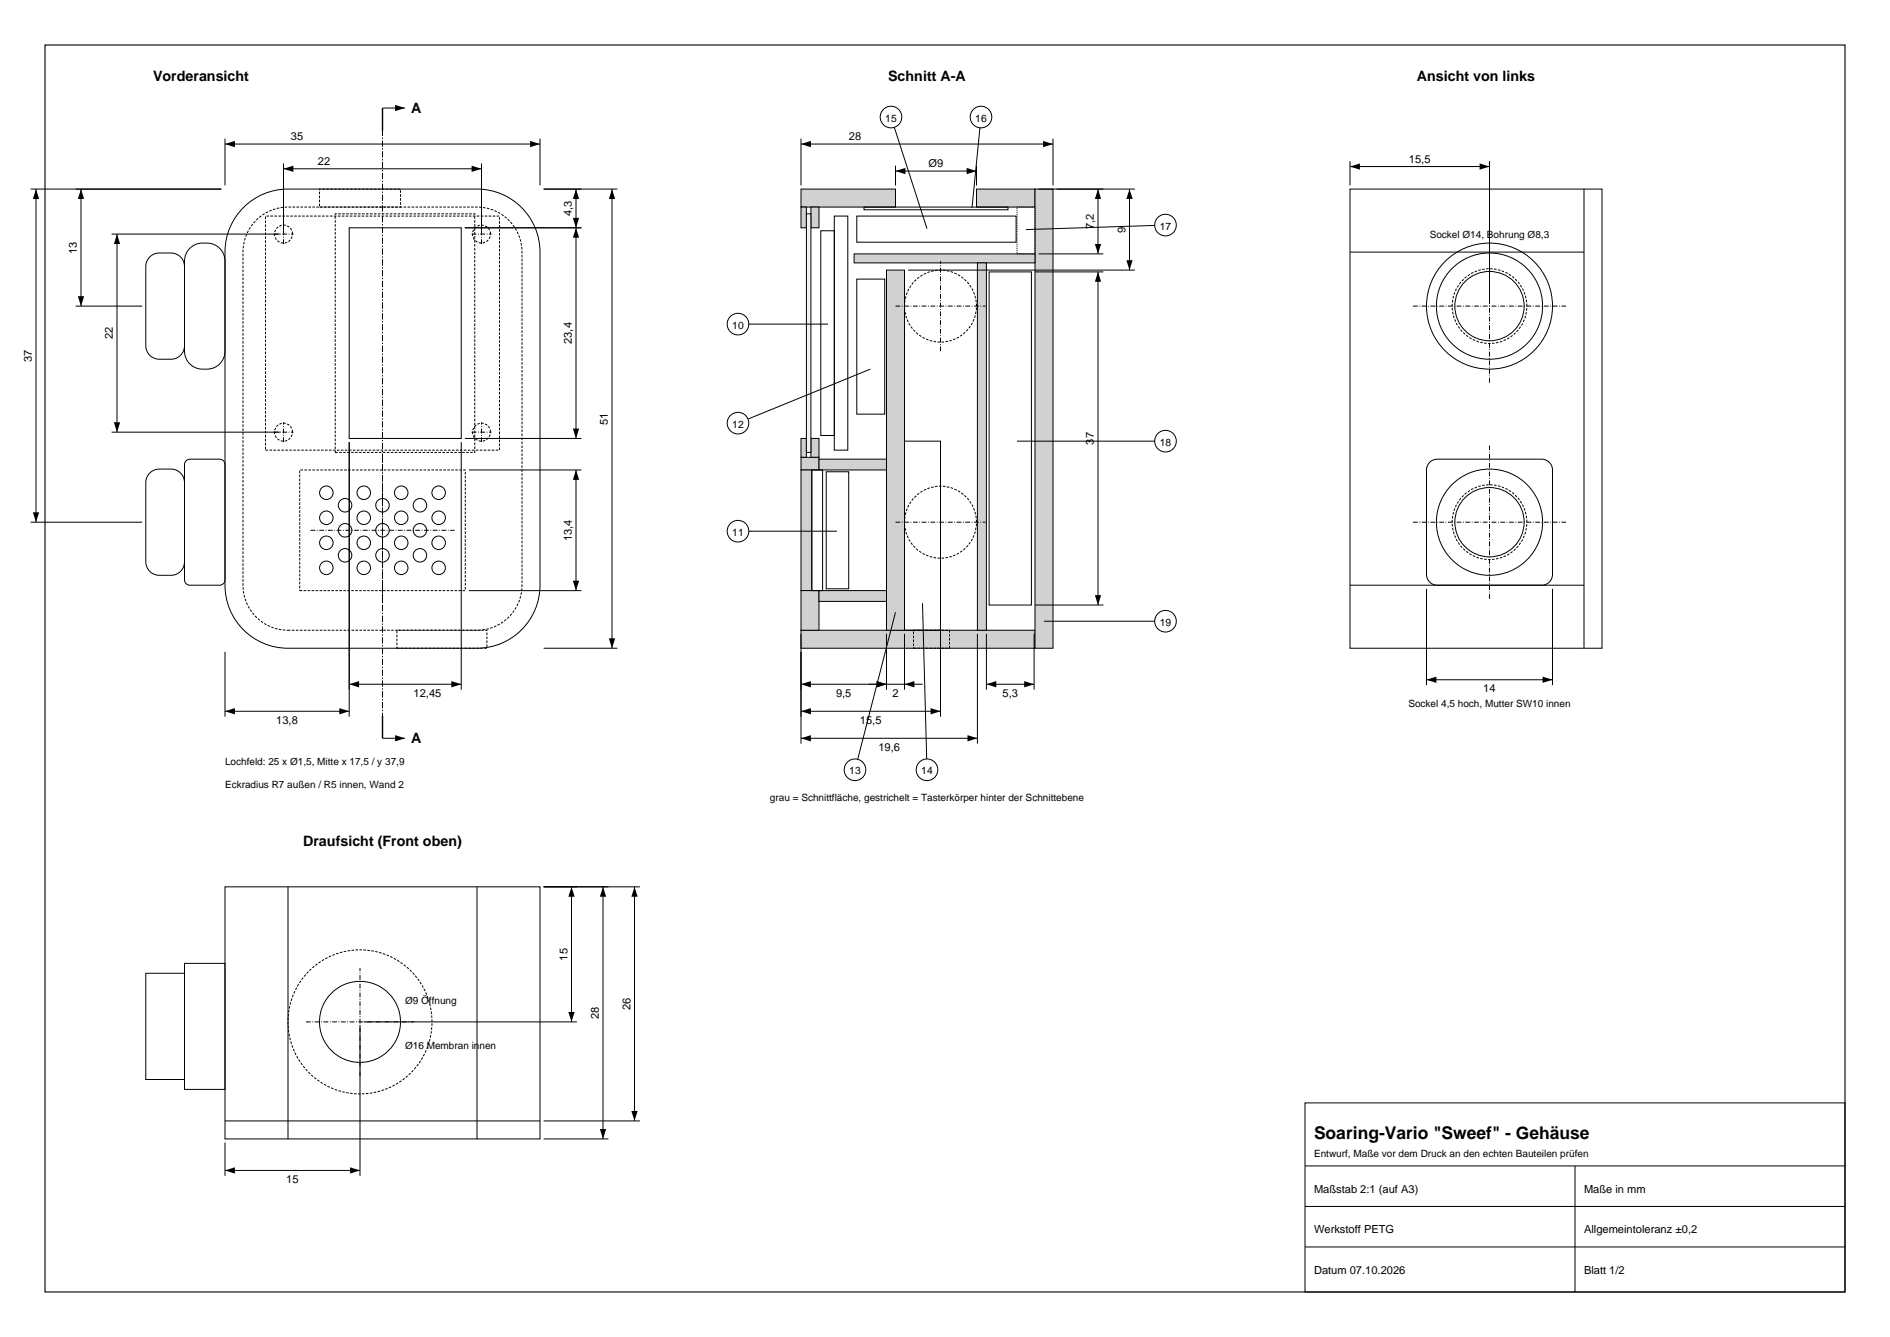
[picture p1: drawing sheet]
<svg xmlns="http://www.w3.org/2000/svg" width="420mm" height="297mm" viewBox="0 0 420 297" stroke-linecap="round" stroke-linejoin="round" font-family="sans-serif">
<path d="M10 10h400v277h-400z" fill="none" stroke="#000" stroke-width=".25"/>
<g fill="none" stroke="#000" stroke-width=".22">
<path d="M50 30.8v10.4M50 32h70M63 36.3v14.9M63 37.5h44M85 24h5M107 36.3v14.9M120 30.8v10.4M6.8 42h42.4M8 42v74M18 42v26M24.8 52h37.4M26 52v44"/>
<path d="M33.5 56.9a5.4 5.4 0 0 1 4.5-.7 3 3 0 0 1 3 3v17.6a3 3 0 0 1-3 3 5.4 5.4 0 0 1-4.5-.7 2.99 2.99 0 0 1-1.1-2.3v-17.6a2.99 2.99 0 0 1 1.1-2.3zM42.2 55.2a5.1 5.1 0 0 1 7.1 .6l.6 1.4 .1 .8v20a4.1 4.1 0 0 1-5 4 4 4 0 0 1-4-4v-20a4 4 0 0 1 1.2-2.8zM53.6 46.6a14 14 0 0 1 10.4-4.6h42a14 14 0 0 1 14 14v74a14 14 0 0 1-14 14h-42a14 14 0 0 1-14-14v-74a14 14 0 0 1 3.6-9.4zM77.6 50.6h24.9v46.8h-24.9zM103.3 50.6h25.9M120.8 42h16.4M128 42v55.4M136 42v102M16.8 68h14.8M24.8 96h37.4M77.6 98.2v61M102.5 98.2v55"/>
<path d="M103.3 97.4h25.9M6.8 116h24.8M33.5 104.9a5.4 5.4 0 0 1 4.5-.7 3 3 0 0 1 3 3v17.6a3 3 0 0 1-3 3 5.4 5.4 0 0 1-4.5-.7 2.99 2.99 0 0 1-1.1-2.3v-17.6a2.99 2.99 0 0 1 1.1-2.3zM41.5 102.2l.7-.2h6.6a1.2 1.2 0 0 1 1.2 1.2v25.6a1.2 1.2 0 0 1-1.2 1.2h-6.6a1.2 1.2 0 0 1-1.2-1.2v-25.6l.1-.4zM104.2 104.4h25M128 104.4v26.8M104.2 131.2h25M50 144.8v14.4M50 158h27.6M77.6 152h24.9M120.8 144h16.4M85 164h5"/>
<circle cx="72.5" cy="115" r="1.5"/>
<circle cx="72.5" cy="109.5" r="1.5"/>
<circle cx="76.7" cy="117.8" r="1.5"/>
<circle cx="76.7" cy="112.2" r="1.5"/>
<circle cx="80.8" cy="115" r="1.5"/>
<circle cx="80.8" cy="109.5" r="1.5"/>
<circle cx="85" cy="117.8" r="1.5"/>
<circle cx="85" cy="112.2" r="1.5"/>
<circle cx="89.2" cy="115" r="1.5"/>
<circle cx="89.2" cy="109.5" r="1.5"/>
<circle cx="93.3" cy="117.8" r="1.5"/>
<circle cx="93.3" cy="112.2" r="1.5"/>
<circle cx="97.5" cy="115" r="1.5"/>
<circle cx="97.5" cy="109.5" r="1.5"/>
<circle cx="72.5" cy="120.6" r="1.5"/>
<circle cx="72.5" cy="126.1" r="1.5"/>
<circle cx="76.7" cy="123.4" r="1.5"/>
<circle cx="80.8" cy="120.6" r="1.5"/>
<circle cx="80.8" cy="126.1" r="1.5"/>
<circle cx="85" cy="123.4" r="1.5"/>
<circle cx="89.2" cy="120.6" r="1.5"/>
<circle cx="89.2" cy="126.1" r="1.5"/>
<circle cx="93.3" cy="123.4" r="1.5"/>
<circle cx="97.5" cy="120.6" r="1.5"/>
<circle cx="97.5" cy="126.1" r="1.5"/>
</g>
<path d="M57.4 48.5a10 10 0 0 1 6.6-2.5h42a10 10 0 0 1 10 10v74a10 10 0 0 1-10 10h-42a10 10 0 0 1-10-10v-74a10 10 0 0 1 3.4-7.5zM59 48h52v52h-52zM65 52a2 2 0 0 0-2.8-1.8 2 2 0 0 0-.5 3.3 2 2 0 0 0 3.2-1l.1-.5M71 42h18v4h-18zM74.5 47.5h31v53h-31zM109 52a2 2 0 0 0-2.8-1.8 2 2 0 0 0-.5 3.3 2 2 0 0 0 3.2-1l.1-.5M65 96a2 2 0 0 0-2.8-1.8 2 2 0 0 0-.5 3.3 2 2 0 0 0 3.2-1l.1-.5M109 96a2 2 0 0 0-2.8-1.8 2 2 0 0 0-.5 3.3 2 2 0 0 0 3.2-1l.1-.5M66.6 104.4h36.8v26.8h-36.8zM88.2 140h20v4h-20z" fill="none" stroke="#000" stroke-width=".22" stroke-dasharray=".6 .3" stroke-linecap="butt"/>
<path d="M60.8 52h4.4M63 54.2v-4.4M104.8 52h4.4M107 54.2v-4.4M60.8 96h4.4M63 98.2v-4.4M104.8 96h4.4M107 98.2v-4.4M69 117.8h32M85 133.8v-32" fill="none" stroke="#000" stroke-width=".22" stroke-dasharray="1.1 .4 .2 .4" stroke-linecap="butt"/>
<path d="M85 24v140" fill="none" stroke="#000" stroke-width=".22" stroke-dasharray="1.4 .4 .3 .4" stroke-linecap="butt"/>
<path d="M85 24v5M85 159v5" fill="none" stroke="#000" stroke-width=".32"/>
<g fill="#000">
<path d="M50 32l2.2-.7v1.4zM63 37.5l2.2-.7v1.4zM87.8 23.3l2.2 .7-2.2 .7zM104.8 36.8l2.2 .7-2.2 .7zM117.8 31.3l2.2 .7-2.2 .7zM8 42l.7 2.2h-1.4zM18 42l.7 2.2h-1.4zM26 52l.7 2.2h-1.4zM128 50.6l.7 2.2h-1.4zM127.3 48.4h1.4l-.7 2.2zM128 42l.7 2.2h-1.4zM136 42l.7 2.2h-1.4z"/>
<path d="M17.3 65.8h1.4l-.7 2.2zM25.3 93.8h1.4l-.7 2.2zM127.3 95.2h1.4l-.7 2.2zM7.3 113.8h1.4l-.7 2.2zM128 104.4l.7 2.2h-1.4zM127.3 129h1.4l-.7 2.2zM50 158l2.2-.7v1.4zM77.6 152l2.2-.7v1.4zM75.4 157.3l2.2 .7-2.2 .7zM100.3 151.3l2.2 .7-2.2 .7zM135.3 141.8h1.4l-.7 2.2zM87.8 163.3l2.2 .7-2.2 .7z"/>
</g>
<g fill="#d1d1d1" stroke="#000" stroke-width=".22">
<path d="M178 42h21v4h-21z" fill-rule="evenodd"/>
<path d="M217 42h13v4h-13z" fill-rule="evenodd"/>
<path d="M178 140h52v4h-52z" fill-rule="evenodd"/>
<path d="M178 46h1.2v4.6h-1.2z" fill-rule="evenodd"/>
<path d="M178 97.4h1.2v4.2h-1.2z" fill-rule="evenodd"/>
<path d="M180.2 46h1.8v4.6h-1.8z" fill-rule="evenodd"/>
<path d="M180.2 97.4h1.8v4.2h-1.8z" fill-rule="evenodd"/>
<path d="M178 101.6h4v2.8h-4z" fill-rule="evenodd"/>
<path d="M178 104.4h2.4v26.8h-2.4z" fill-rule="evenodd"/>
<path d="M178 131.2h4v8.8h-4z" fill-rule="evenodd"/>
</g>
<path d="M179.2 47.5h1v53h-1z" fill-rule="evenodd" fill="#f2f2f2" stroke="#000" stroke-width=".22"/>
<g fill="#d1d1d1" stroke="#000" stroke-width=".22">
<path d="M230 42h4v102h-4z" fill-rule="evenodd"/>
<path d="M182 102h15v2.4h-15z" fill-rule="evenodd"/>
<path d="M182 131.2h15v2.4h-15z" fill-rule="evenodd"/>
<path d="M197 60h4v80h-4z" fill-rule="evenodd"/>
<path d="M189.8 56.4h40.2v2h-40.2z" fill-rule="evenodd"/>
<path d="M217.2 58.4h2v81.6h-2z" fill-rule="evenodd"/>
</g>
<g fill="none" stroke="#000" stroke-width=".22">
<path d="M178 30.8v10.4M178 32h56M199 36.8v4.4M199 38h18M217 36.8v4.4M234 30.8v10.4M182.4 51.3h3v45.4h-3zM185.4 48h3v52h-3zM190.4 48h35.4v5.8h-35.4zM192 46h32v.6h-32zM230.8 42h21.4M230.8 56.4h14.4"/>
<path d="M244 42v14.4M251 42v18M164 72h20M190.4 62h6.2v30h-6.2zM201.8 60h50.4M219.8 60.4h9.4v74h-9.4zM230 60.4h15.2M244 60.4v74M201 98h8v42h-8zM180.4 104.4h2.4v26.8h-2.4zM183.6 104.8h5v26h-5zM209 116.8v42.4"/>
<path d="M230 134.4h15.2M178 140.8v24.4M178 152h27M178 158h31M197 140.8v12.4M201 140.8v12.4M217.2 140.8v24.4M219.2 152h10.6M219.2 140.8v12.4M229.8 140.8v12.4M178 164h39.2"/>
</g>
<path d="M217 68a8 8 0 0 0-11.7-7.1 8 8 0 0 0-.9 13.6 8 8 0 0 0 12.5-5.4l.1-1.1M217 116a8 8 0 0 0-11.7-7.1 8 8 0 0 0-.9 13.6 8 8 0 0 0 12.5-5.4l.1-1.1M203 140h8v4h-8z" fill="none" stroke="#000" stroke-width=".22" stroke-dasharray=".6 .3" stroke-linecap="butt"/>
<path d="M226 46h4v10.4h-4z" fill="none" stroke="#000" stroke-width=".22" stroke-dasharray=".2 .2" stroke-linecap="butt"/>
<path d="M199 68h20M209 78v-20M199 116h20M209 126v-20" fill="none" stroke="#000" stroke-width=".22" stroke-dasharray="1.1 .4 .2 .4" stroke-linecap="butt"/>
<g fill="#000">
<path d="M178 32l2.2-.7v1.4zM199 38l2.2-.7v1.4zM214.8 37.3l2.2 .7-2.2 .7zM231.8 31.3l2.2 .7-2.2 .7zM243.3 54.2h1.4l-.7 2.2zM244 42l.7 2.2h-1.4zM251 42l.7 2.2h-1.4zM244 60.4l.7 2.2h-1.4zM250.3 57.8h1.4l-.7 2.2zM243.3 132.2h1.4l-.7 2.2zM178 152l2.2-.7v1.4zM178 158l2.2-.7v1.4z"/>
<path d="M194.8 151.3l2.2 .7-2.2 .7zM201 152l2.2-.7v1.4zM206.8 157.3l2.2 .7-2.2 .7zM219.2 152l2.2-.7v1.4zM227.6 151.3l2.2 .7-2.2 .7zM178 164l2.2-.7v1.4zM215 163.3l2.2 .7-2.2 .7z"/>
</g>
<circle cx="164" cy="72" r="2.4" fill="#fff" stroke="#000" stroke-width=".22"/>
<path d="M164 118h22" fill="none" stroke="#000" stroke-width=".22"/>
<circle cx="164" cy="118" r="2.4" fill="#fff" stroke="#000" stroke-width=".22"/>
<path d="M193.4 82l-29.4 12" fill="none" stroke="#000" stroke-width=".22"/>
<circle cx="164" cy="94" r="2.4" fill="#fff" stroke="#000" stroke-width=".22"/>
<path d="M199 136l-9 35" fill="none" stroke="#000" stroke-width=".22"/>
<circle cx="190" cy="171" r="2.4" fill="#fff" stroke="#000" stroke-width=".22"/>
<path d="M205 134l1 37" fill="none" stroke="#000" stroke-width=".22"/>
<circle cx="206" cy="171" r="2.4" fill="#fff" stroke="#000" stroke-width=".22"/>
<path d="M198 26l8 24.8" fill="none" stroke="#000" stroke-width=".22"/>
<circle cx="198" cy="26" r="2.4" fill="#fff" stroke="#000" stroke-width=".22"/>
<path d="M218 26l-2 20.2" fill="none" stroke="#000" stroke-width=".22"/>
<circle cx="218" cy="26" r="2.4" fill="#fff" stroke="#000" stroke-width=".22"/>
<path d="M259 50l-31 1" fill="none" stroke="#000" stroke-width=".22"/>
<circle cx="259" cy="50" r="2.4" fill="#fff" stroke="#000" stroke-width=".22"/>
<path d="M226 98h33" fill="none" stroke="#000" stroke-width=".22"/>
<circle cx="259" cy="98" r="2.4" fill="#fff" stroke="#000" stroke-width=".22"/>
<path d="M232 138h27" fill="none" stroke="#000" stroke-width=".22"/>
<circle cx="259" cy="138" r="2.4" fill="#fff" stroke="#000" stroke-width=".22"/>
<g fill="none" stroke="#000" stroke-width=".22">
<path d="M300 35.8v5.4M300 37h31M331 35.8v31.4M300 42h56v102h-56zM300 56h52M352 42v102M317.9 102.5l.9-.4 .6-.1h23.2a2.4 2.4 0 0 1 2.4 2.4v23.2a2.4 2.4 0 0 1-2.4 2.4h-23.2a2.4 2.4 0 0 1-2.4-2.4v-23.2a2.39 2.39 0 0 1 .9-1.9zM300 130h52M317 130.8v21.4M345 130.8v21.4M317 151h28M50 197h70v56h-70z"/>
<path d="M64 197v56M106 197v56M120.8 197h21.4M127 197v30M134 197v56M141 197v52M32.4 216.2h8.6v23.6h-8.6zM41 214h9v28h-9zM80 227.8v33.4M80.8 227h47.4M50 249h70M50 253.8v7.4"/>
<path d="M50 260h30M120.8 249h21.4M120.8 253h14.4M290 245h120v42h-120zM290 259h120M350 259v28M290 268h120M290 277h120"/>
<circle cx="331" cy="68" r="14"/>
<circle cx="331" cy="68" r="11.8"/>
<circle cx="331" cy="68" r="7.7"/>
<circle cx="331" cy="116" r="11.8"/>
<circle cx="331" cy="116" r="7.7"/>
<circle cx="80" cy="227" r="9"/>
</g>
<path d="M339.3 68a8.3 8.3 0 0 0-12.1-7.4 8.3 8.3 0 0 0-1 14.2 8.3 8.3 0 0 0 13-5.7l.1-1.1M339.3 116a8.3 8.3 0 0 0-12.1-7.4 8.3 8.3 0 0 0-1 14.2 8.3 8.3 0 0 0 13-5.7l.1-1.1M96 227a16 16 0 0 0-23.5-14.1 16 16 0 0 0-1.4 27.4 16 16 0 0 0 24.8-11.7l.1-1.6" fill="none" stroke="#000" stroke-width=".22" stroke-dasharray=".6 .3" stroke-linecap="butt"/>
<path d="M314 68h34M331 85v-34M314 116h34M331 133v-34M68 227h24M80 239v-24" fill="none" stroke="#000" stroke-width=".22" stroke-dasharray="1.1 .4 .2 .4" stroke-linecap="butt"/>
<path d="M300 37l2.2-.7v1.4zM328.8 36.3l2.2 .7-2.2 .7zM317 151l2.2-.7v1.4zM342.8 150.3l2.2 .7-2.2 .7zM127 197l.7 2.2h-1.4zM134 197l.7 2.2h-1.4zM141 197l.7 2.2h-1.4zM126.3 224.8h1.4l-.7 2.2zM50 260l2.2-.7v1.4zM77.8 259.3l2.2 .7-2.2 .7zM133.3 250.8h1.4l-.7 2.2zM140.3 246.8h1.4l-.7 2.2z" fill="#000"/>
<text font-size="3.9" x="292" y="253">Soaring-Vario &quot;Sweef&quot; - Gehäuse</text>
<g font-size="3.2">
<text x="34" y="18">Vorderansicht</text>
<text x="197.4" y="18">Schnitt A-A</text>
<text x="314.9" y="18">Ansicht von links</text>
<text x="91.4" y="25">A</text>
<text x="91.4" y="165">A</text>
<text x="67.4" y="188">Draufsicht (Front oben)</text>
</g>
<g font-size="2.5">
<text x="64.6" y="31.1">35</text>
<text x="188.6" y="31.1">28</text>
<text x="70.6" y="36.6">22</text>
<text x="206.4" y="37.1">Ø9</text>
<text x="313.1" y="36.1">15,5</text>
<text x="127.1" y="48" transform="rotate(-90 127.1 48)">4,3</text>
<text x="243.1" y="50.9" transform="rotate(-90 243.1 50.9)">7,2</text>
<text x="250.1" y="51.7" transform="rotate(-90 250.1 51.7)">9</text>
<text x="17.1" y="56.4" transform="rotate(-90 17.1 56.4)">13</text>
<text x="25.1" y="75.4" transform="rotate(-90 25.1 75.4)">22</text>
<text x="127.1" y="76.4" transform="rotate(-90 127.1 76.4)">23,4</text>
<text x="7.1" y="80.4" transform="rotate(-90 7.1 80.4)">37</text>
<text x="135.1" y="94.4" transform="rotate(-90 135.1 94.4)">51</text>
<text x="243.1" y="98.8" transform="rotate(-90 243.1 98.8)">37</text>
<text x="127.1" y="120.2" transform="rotate(-90 127.1 120.2)">13,4</text>
<text x="91.9" y="154.8">12,45</text>
<text x="185.8" y="154.8">9,5</text>
<text x="198.3" y="154.8">2</text>
<text x="222.8" y="154.8">5,3</text>
<text x="329.6" y="153.8">14</text>
<text x="61.4" y="160.8">13,8</text>
<text x="191.1" y="160.8">15,5</text>
<text x="195.2" y="166.8">19,6</text>
<text x="126.1" y="213.4" transform="rotate(-90 126.1 213.4)">15</text>
<text x="133.1" y="226.4" transform="rotate(-90 133.1 226.4)">28</text>
<text x="140.1" y="224.4" transform="rotate(-90 140.1 224.4)">26</text>
<text x="63.6" y="262.8">15</text>
<text x="292" y="265">Maßstab 2:1 (auf A3)</text>
<text x="352" y="265">Maße in mm</text>
<text x="292" y="274">Werkstoff PETG</text>
<text x="352" y="274">Allgemeintoleranz ±0,2</text>
<text x="292" y="283">Datum 07.10.2026</text>
<text x="352" y="283">Blatt 1/2</text>
</g>
<g font-size="2.3">
<text x="196.7" y="27">15</text>
<text x="216.7" y="27">16</text>
<text x="257.7" y="51">17</text>
<text x="162.7" y="73">10</text>
<text x="162.7" y="95">12</text>
<text x="257.7" y="99">18</text>
<text x="162.7" y="119">11</text>
<text x="257.7" y="139">19</text>
<text x="188.7" y="172">13</text>
<text x="204.7" y="172">14</text>
</g>
<g font-size="2.2">
<text x="317.7" y="52.8">Sockel Ø14, Bohrung Ø8,3</text>
<text x="313" y="157">Sockel 4,5 hoch, Mutter SW10 innen</text>
<text x="50" y="170">Lochfeld: 25 x Ø1,5, Mitte x 17,5 / y 37,9</text>
<text x="50" y="175">Eckradius R7 außen / R5 innen, Wand 2</text>
<text x="171.1" y="178">grau = Schnittfläche, gestrichelt = Tasterkörper hinter der Schnittebene</text>
<text x="90" y="223">Ø9 Öffnung</text>
<text x="90" y="233">Ø16 Membran innen</text>
<text x="292" y="257">Entwurf, Maße vor dem Druck an den echten Bauteilen prüfen</text>
</g>
</svg>
